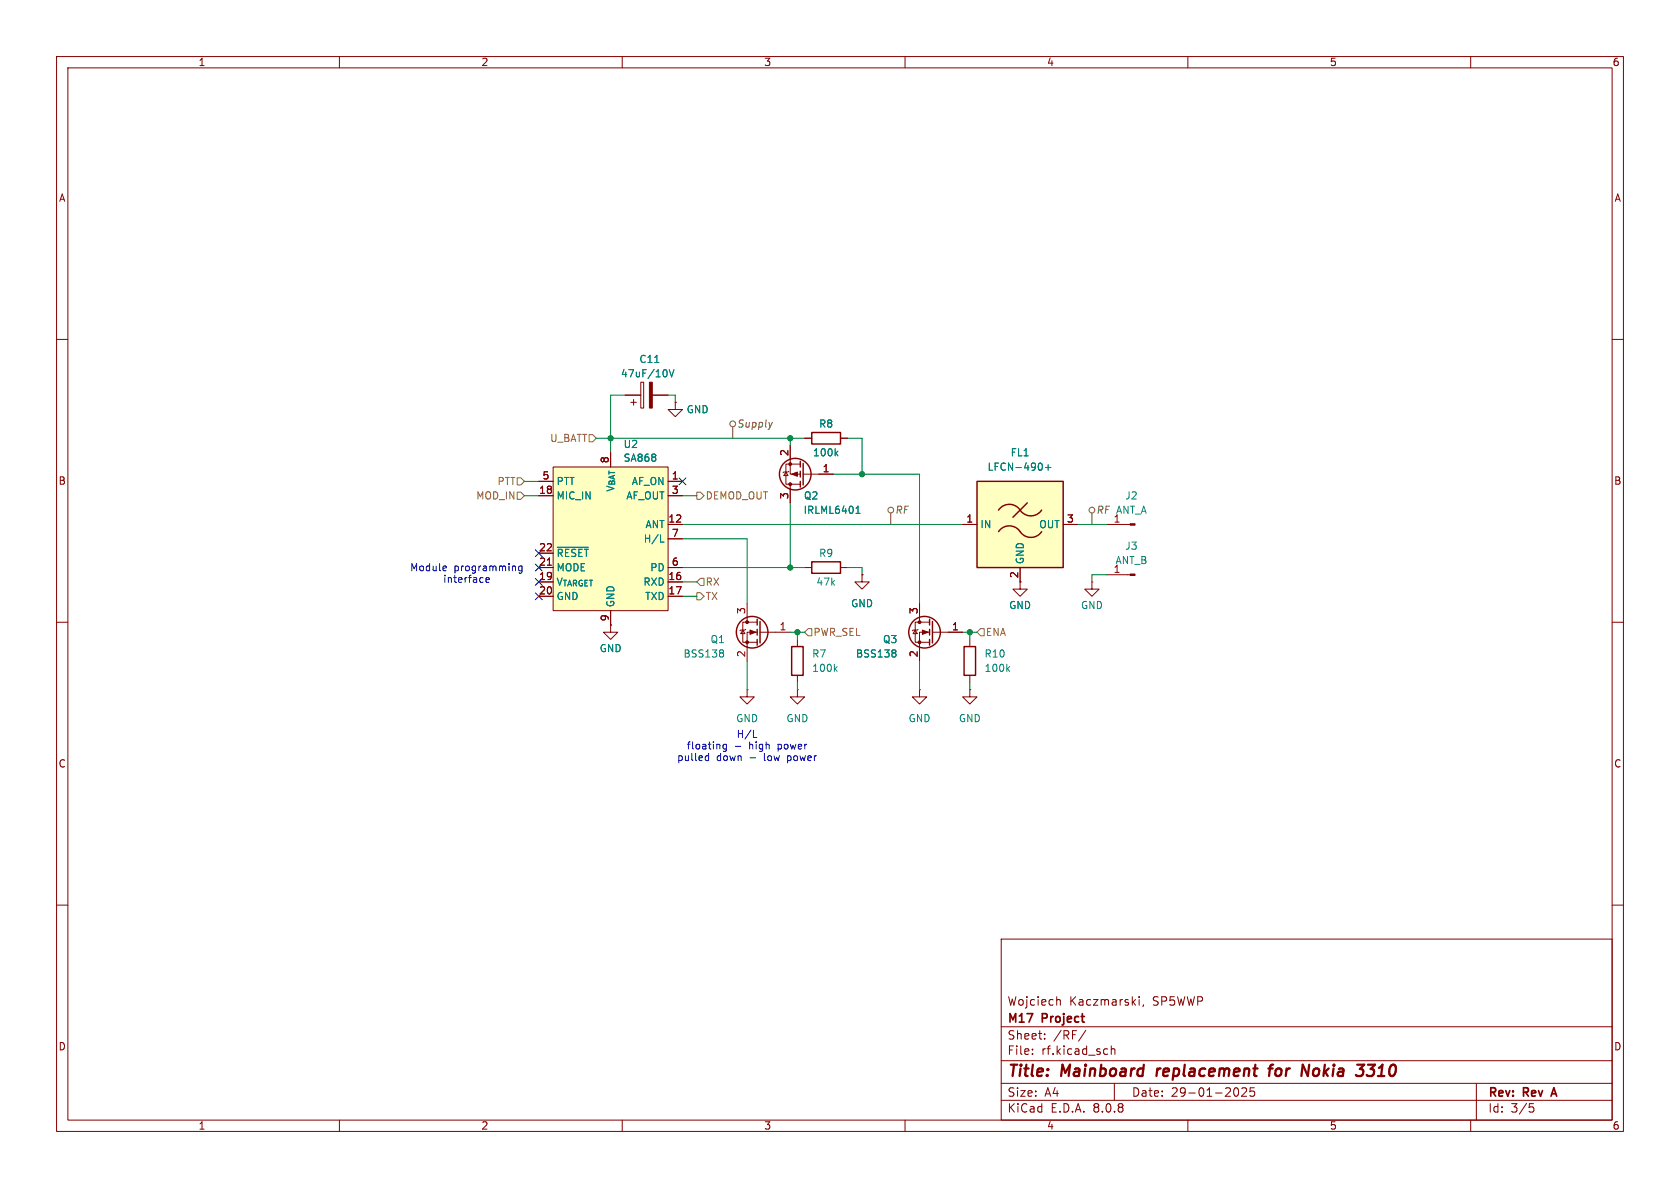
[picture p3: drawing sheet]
<svg xmlns="http://www.w3.org/2000/svg" width="297mm" height="210mm" viewBox="0 0 297 210" stroke-linecap="round" stroke-linejoin="round" font-family="sans-serif">
<g fill="none" stroke="#840000" stroke-width=".18">
<path d="M10 10h277v190h-277zM12 12h273v186h-273zM60 10v2M110 10v2M160 10v2M210 10v2M260 10v2M10 60h2M110.5 69.9h2.8M111.5 71.1h1M112 70.6v1M113.3 67.6h.5v4.5h-.5z"/>
<path d="M115.3 69.9h2.8M119.4 71.1v1.3h1.2l-1.2 1.3-1.3-1.3h1.3M119.4 71.1h.1M139.7 78.7v5.1h1.8M142.2 77.5h1.3M148.6 77.5h1.3M285 60h2M138.9 83.4l.4 .7h-.7zM139.4 83.3l-.1 .1h-.7l-.2 .2M139.7 85.6v3.3M141.5 82h-2.6v3.6h2.6M142 83.8h5.3"/>
<path d="M10 110h2M107.9 110.5v1.3h1.3l-1.3 1.2-1.2-1.2h1.2M107.9 110.5h.1M131.3 111.4l.4 .6h-.8zM131.8 111.3l-.1 .1h-.8l-.1 .1M132.1 106.7v3.3M133.9 111.8h-1.8v5M133.9 110h-2.6v3.5h2.6M134.4 111.8h5.3M142.2 100.3h1.3M148.6 100.3h1.3M152.4 101.6v1.3h1.3l-1.3 1.2-1.3-1.2h1.3"/>
<path d="M152.4 101.6h.1M285 110h2M132.1 121.9v1.3h1.2l-1.2 1.3-1.3-1.3h1.3M132.1 121.9h.1M141 121.9v1.3h1.2l-1.2 1.3-1.3-1.3h1.3M141 121.9h.1M10 160h2M177 166h108v32h-108zM187 176.7h.2l.3 .2v.8M201.4 176.2v.1M201.4 176.7v1M202.2 177.6l-.2 .3"/>
<path d="M285 160h2M60 198v2M110 198v2M160 198v2M177 194.5h108M177 191.5h108M177 187.5h108M177 181.5h108M182.5 186.3v.1M182.5 185.5v.1M184.7 183.6v.1M184.7 182.8v.1"/>
<path d="M192 182.1l-1.3 2M196.5 184.9v1.5M196.5 185.5l.2-.1 .3 .1 .1 .9M197 191.5v3M210 198v2M218.8 192.4a.81 .81 0 0 1-.3 1.4l-.2-.1M220.3 192.4v.5l-.8 .9h.9M221 192.3v.7l.2-.1h.5l.1 .6-.3 .3-.5-.1M260 198v2M261 191.5v6.5M270.4 195.1h.7M270.5 195.7h.4l.3 .3-.2 .5-.5 .1"/>
</g>
<path d="M274.3 193.4h.8M274.7 192.3l-.5 1.5" fill="none" stroke="#840000" stroke-width=".3"/>
<path d="M204.6 188.9l-.2 1.3M224.2 188.9h.8M225.1 188.2l-.4 .1-.1 .2-.3 1.7M230.3 188.2l.9 2 .3-2M241.6 190l.3 .2h.5M241.8 188.2h1.3l-.8 .8h.3" fill="none" stroke="#840000" stroke-width=".4"/>
<g fill="none" stroke="#840000" stroke-width=".25">
<path d="M143.5 76.5h5.1v2h-5.1zM141.5 81.5v1.1M141.5 83.3v1M141.5 85.1v1M142 81.9v3.8M143.5 99.3h5.1v2h-5.1zM133.9 109.5v1M133.9 111.3v1M133.9 113v1M134.4 109.9v3.8"/>
<circle cx="140.6" cy="83.8" r="2.79"/>
<circle cx="133" cy="111.8" r="2.79"/>
</g>
<path d="M115.8 64.1h.7M117.9 65.6v.8M118.3 65.3l.4 1.3 .4-1.3M148.1 79.7l-.4 .5M147.8 80.1l.3 .5M151.3 90.7h.7M151.3 89.8l.4-.3v1.2M127.7 114.9l.2 .2-.2 .3 .2 .3v.2l-.2 .2" fill="none" stroke="#008484" stroke-width=".18"/>
<g fill="#840000" stroke="#840000" stroke-width=".18">
<path d="M114.8 67.6h.5v4.5h-.5z"/>
<path d="M132.6 111.4l1 .4-1 .3z"/>
<path d="M140 83.8l1-.4v.8z"/>
<circle cx="132.1" cy="113.5" r=".25"/>
<circle cx="132.1" cy="110" r=".25"/>
<circle cx="139.7" cy="82" r=".25"/>
<circle cx="139.7" cy="85.6" r=".25"/>
</g>
<path d="M97.8 82.6h20.3v25.4h-20.3z" fill="#ffffc2"/>
<g fill="none" stroke="#840000" stroke-width=".18">
<path d="M95.2 85.1h2.6M95.2 87.6h2.6M95.2 97.8h2.6M96.8 99.9h.7M97.8 82.6h20.3v25.4h-20.3zM118.1 85.1h2.5M118.1 92.7h2.5M118.1 87.6h2.5M118.1 95.3h2.5M95.2 102.9h2.6M95.2 105.4h2.6M95.2 100.3h2.6"/>
<path d="M107.9 108v2.5M118.1 102.9h2.5M118.1 105.4h2.5M118.1 100.3h2.5M141 113v1.3M141 119.4v1.3M180.3 102.9v1.2h1.3l-1.3 1.3-1.2-1.3h1.2"/>
</g>
<path d="M98.5 96.7h5.5M116.8 95.8h.6M147.6 118.2l.4 .5M148 117.8l-.5 .5" fill="none" stroke="#008484" stroke-width=".18"/>
<path d="M140 114.3h2v5.1h-2z" fill="none" stroke="#840000" stroke-width=".25"/>
<path d="M172.7 85.1h15.3v15.2h-15.3z" fill="#ffffc2"/>
<g fill="none" stroke="#840000" stroke-width=".25">
<path d="M172.7 85.1h15.3v15.2h-15.3zM176.5 94a2.35 2.35 0 0 1 4.1 .3 2.29 2.29 0 0 0 3.5-.3M176.5 90.2a2.35 2.35 0 0 1 4.1 .3 2.29 2.29 0 0 0 3.5-.3M181.6 88.9l-2.5 2.5M164.3 109.5v1M164.3 111.3v1M164.3 113v1M164.8 109.9v3.8M170.4 114.3h2.1v5.1h-2.1z"/>
<circle cx="163.4" cy="111.8" r="2.79"/>
</g>
<g fill="none" stroke="#840000" stroke-width=".18">
<path d="M110.5 69.9h2.8M115.3 69.9h2.8M119.4 71.1h.1M139.7 78.7v2.6M142.2 77.5h1.3M148.6 77.5h1.3M95.2 85.1h2.6M95.2 87.6h2.6M95.2 97.8h2.6M96.8 99.9h.7M118.1 92.7h2.5M118.1 85.1h2.5"/>
<path d="M118.1 87.6h2.5M118.1 95.3h2.5M139.7 86.4v2.5M144.8 83.8h2.5M170.2 92.7h2.5M188 92.7h2.5M195.6 92.7h4.2M95.2 102.9h2.6M95.2 105.4h2.6M95.2 100.3h2.6M107.9 110.5h.1M107.9 108v2.5"/>
<path d="M118.1 102.9h2.5M118.1 105.4h2.5M118.1 100.3h2.5M152.4 101.6h.1M161.8 111.4l.4 .6h-.8zM162.3 111.3l-.1 .1h-.8l-.1 .1M162.6 106.7v3.3M164.3 111.8h-1.7v5M164.3 110h-2.5v3.5h2.5M164.8 111.8h5.4M171.4 113v1.3M171.4 119.4v1.3"/>
<path d="M180.3 100.3v2.6M193 102.9v1.2h1.3l-1.3 1.3-1.2-1.3h1.2M193 102.9h.1M195.6 101.6h4.2M162.6 121.9v1.3h1.2l-1.2 1.3-1.3-1.3h1.3M162.6 121.9h.1M171.4 121.9v1.3h1.3l-1.3 1.3-1.2-1.3h1.2M171.4 121.9h.1"/>
</g>
<g fill="none" stroke="#008484" stroke-width=".18">
<path d="M115.8 64.1h.7M117.9 65.6v.8M118.3 65.3l.4 1.3 .4-1.3M148.1 79.7l-.4 .5M98.5 96.7h5.5M116.8 95.8h.6M147.8 80.1l.3 .5M151.3 90.7h.7M151.3 89.8l.4-.3v1.2M184.2 82.1v.8M184.8 82.6h1M185.3 82.2v.9"/>
<path d="M158.2 114.9l.2 .2-.2 .3 .2 .3v.2l-.2 .2M178.1 118.2l.4 .5M178.5 117.8l-.5 .5"/>
</g>
<g fill="#840000" stroke="#840000" stroke-width=".18">
<path d="M163.1 111.4l1 .4-1 .3z"/>
<path d="M199.8 92.6h.9v.2h-.9z"/>
<path d="M199.8 101.5h.9v.2h-.9z"/>
<circle cx="162.6" cy="113.5" r=".25"/>
<circle cx="162.6" cy="110" r=".25"/>
</g>
<g fill="none" stroke="#484848" stroke-width=".18">
<path d="M129.5 75.4v2.1M136.5 74.7l-.4 .8M157.5 90.7v2M193 90.7v2"/>
<circle cx="129.5" cy="74.9" r=".51"/>
<circle cx="157.5" cy="90.2" r=".51"/>
<circle cx="193" cy="90.2" r=".51"/>
</g>
<path d="M104.1 76.8h.7l.6 .7-.6 .6h-.7zM91.4 87h.7l.6 .6-.6 .7h-.7zM91.4 84.5h.7l.6 .6-.6 .6h-.7zM123.2 87h.6l.7 .6-.7 .7h-.6zM123.2 104.8h.6l.7 .6-.7 .6h-.6zM123.8 102.2h.7v1.3h-.7l-.6-.6zM142.9 111.1h.6v1.3h-.6l-.7-.6zM173.4 111.1h.6v1.3h-.6l-.7-.6z" fill="none" stroke="#848400" stroke-width=".18"/>
<path d="M78.7 100.1l.2 .3-.6 .1M78.9 100.8l-.2 .1M86 102.2v.7h.5M86.5 102.2v.2l-.6 .1M92.3 100.1v1l-.3 .2h-.3M92.3 100.1h-.4l-.2 .2 .1 .5h.5M124.8 134.4h.5M125.3 133.2v1.3M128.4 131.6v1l-.2 .2h-.3M128.4 131.6h-.3l-.3 .2 .1 .5h.5M130 131.9h1M133.2 130.4h.6" fill="none" stroke="#0000c2" stroke-width=".18"/>
<g fill="none" stroke="#008400" stroke-width=".18">
<path d="M105.4 77.5h36.8M110.5 69.9h-2.6v10.1M118.1 69.9h1.3v1.2M139.7 77.5v1.2M149.9 77.5h2.5v6.3M92.7 87.6h2.5M92.7 85.1h2.5M120.6 95.3h11.5v11.4M120.6 87.6h2.6M120.6 92.7h49.6M139.7 88.9v11.4M147.3 83.8h15.3v22.9"/>
<path d="M190.5 92.7h5.1M120.6 100.3h21.6M120.6 105.4h2.6M120.6 102.9h2.6M132.1 116.8v5.1M139.7 111.8h2.5M141 111.8v1.2M149.9 100.3h2.5v1.3M162.6 116.8v5.1M170.2 111.8h2.5M171.4 111.8v1.2M195.6 101.6h-2.6v1.3"/>
<path d="M141 120.7v1.2M171.4 120.7v1.2"/>
</g>
<path d="M94.6 99.7l1.3 1.2M94.6 97.2l1.3 1.2M95.9 99.7l-1.3 1.2M95.9 97.2l-1.3 1.2M120 84.5l1.3 1.2M121.3 84.5l-1.3 1.2M94.6 102.3l1.3 1.2M94.6 104.8l1.3 1.2M95.9 102.3l-1.3 1.2M95.9 104.8l-1.3 1.2" fill="none" stroke="#000084" stroke-width=".18"/>
<g fill="#008400" stroke="#008400" stroke-width=".18">
<circle cx="107.9" cy="77.5" r=".46"/>
<circle cx="139.7" cy="100.3" r=".46"/>
<circle cx="152.4" cy="83.8" r=".46"/>
<circle cx="141" cy="111.8" r=".46"/>
<circle cx="171.4" cy="111.8" r=".46"/>
<circle cx="139.7" cy="77.5" r=".46"/>
</g>
<g font-size="2.8" fill="#840000">
<text x="178" y="190.9">Title:</text>
<text x="187.7" y="190.9">Mainboard</text>
<text x="205.3" y="190.9">replacement</text>
<text x="226" y="190.9">for</text>
<text x="232.5" y="190.9">Nokia</text>
<text x="243.1" y="190.9">3310</text>
</g>
<g font-size="2.1" fill="#840000">
<text x="178" y="178">Wojciech</text>
<text x="189" y="178">Kaczmarski,</text>
<text x="203.8" y="178">SP5WWP</text>
<text x="178" y="184">Sheet:</text>
<text x="178" y="181.2">M17</text>
<text x="184.3" y="181.2">Project</text>
<text x="186.2" y="184">/RF/</text>
<text x="178" y="186.7">File:</text>
<text x="184.1" y="186.7">rf.kicad_sch</text>
<text x="178" y="196.9">KiCad</text>
<text x="178" y="194.1">Size:</text>
<text x="184.7" y="194.1">A4</text>
<text x="185.7" y="196.9">E.D.A.</text>
<text x="193.3" y="196.9">8.0.8</text>
<text x="200" y="194.1">Date:</text>
<text x="207" y="194.1">29-01-2025</text>
<text x="263" y="194.3">Rev:</text>
<text x="263" y="196.9">Id:</text>
<text x="267.1" y="196.9">3/5</text>
<text x="269.4" y="194.3">Rev</text>
<text x="275.1" y="194.3">A</text>
</g>
<g font-size="1.8" fill="#840000">
<text x="35" y="11.9">1</text>
<text x="85" y="11.9">2</text>
<text x="135" y="11.9">3</text>
<text x="185" y="11.9">4</text>
<text x="235" y="11.9">5</text>
<text x="285" y="11.9">6</text>
<text x="10.3" y="35.9">A</text>
<text x="285.3" y="35.9">A</text>
<text x="107.7" y="82" transform="rotate(-90 107.7 82)">8</text>
<text x="139.4" y="80.7" transform="rotate(-90 139.4 80.7)">2</text>
<text x="145.3" y="83.6">1</text>
<text x="10.3" y="85.9">B</text>
<text x="95.2" y="87.4">18</text>
<text x="95.8" y="84.8">5</text>
<text x="118.7" y="84.8">1</text>
<text x="118.7" y="87.4">3</text>
<text x="139.4" y="88.3" transform="rotate(-90 139.4 88.3)">3</text>
<text x="285.3" y="85.9">B</text>
<text x="118.1" y="92.5">12</text>
<text x="118.7" y="95">7</text>
<text x="170.7" y="92.5">1</text>
<text x="188.5" y="92.5">3</text>
<text x="196.8" y="92.5">1</text>
<text x="95.2" y="100.1">21</text>
<text x="95.2" y="97.5">22</text>
<text x="118.7" y="100.1">6</text>
<text x="196.8" y="101.3">1</text>
<text x="95.2" y="102.6">19</text>
<text x="95.2" y="105.2">20</text>
<text x="118.1" y="102.6">16</text>
<text x="118.1" y="105.2">17</text>
<text x="180.1" y="102.3" transform="rotate(-90 180.1 102.3)">2</text>
<text x="107.7" y="109.9" transform="rotate(-90 107.7 109.9)">9</text>
<text x="131.8" y="108.7" transform="rotate(-90 131.8 108.7)">3</text>
<text x="137.7" y="111.5">1</text>
<text x="162.3" y="108.7" transform="rotate(-90 162.3 108.7)">3</text>
<text x="168.2" y="111.5">1</text>
<text x="131.8" y="116.3" transform="rotate(-90 131.8 116.3)">2</text>
<text x="162.3" y="116.3" transform="rotate(-90 162.3 116.3)">2</text>
<text x="10.3" y="135.9">C</text>
<text x="285.3" y="135.9">C</text>
<text x="10.3" y="185.9">D</text>
<text x="285.3" y="185.9">D</text>
<text x="35" y="199.9">1</text>
<text x="85" y="199.9">2</text>
<text x="135" y="199.9">3</text>
<text x="185" y="199.9">4</text>
<text x="235" y="199.9">5</text>
<text x="285" y="199.9">6</text>
</g>
<g font-size="1.8" fill="#008484">
<text x="112.9" y="64.4">C11</text>
<text x="109.7" y="66.9">47uF/10V</text>
<text x="121.3" y="73.3">GND</text>
<text x="144.7" y="75.8">R8</text>
<text x="110.2" y="79.4">U2</text>
<text x="110.2" y="81.8">SA868</text>
<text x="143.6" y="80.9">100k</text>
<text x="174.5" y="83.4">LFCN-490+</text>
<text x="178.6" y="80.9">FL1</text>
<text x="98.3" y="88.5">MIC_IN</text>
<text x="98.3" y="86">PTT</text>
<text x="108.8" y="87.1" transform="rotate(-90 108.8 87.1)">V_{BAT}</text>
<text x="110.6" y="88.5">AF_OUT</text>
<text x="111.6" y="86">AF_ON</text>
<text x="142" y="88.5">Q2</text>
<text x="198.8" y="88.5">J2</text>
<text x="114" y="93.6">ANT</text>
<text x="142" y="91">IRLML6401</text>
<text x="173.2" y="93.6">IN</text>
<text x="183.6" y="93.6">OUT</text>
<text x="98.3" y="101.2">MODE</text>
<text x="98.3" y="98.7">~{RESET}</text>
<text x="113.7" y="96.1">H/L</text>
<text x="114.9" y="101.2">PD</text>
<text x="144.7" y="98.7">R9</text>
<text x="181.2" y="99.8" transform="rotate(-90 181.2 99.8)">GND</text>
<text x="197.1" y="99.9">ANT_B</text>
<text x="198.8" y="97.4">J3</text>
<text x="98.3" y="103.7">V_{TARGET}</text>
<text x="98.3" y="106.3">GND</text>
<text x="108.8" y="107.4" transform="rotate(-90 108.8 107.4)">GND</text>
<text x="113.6" y="103.7">RXD</text>
<text x="114" y="106.3">TXD</text>
<text x="144.2" y="103.7">47k</text>
<text x="150.4" y="107.5">GND</text>
<text x="178.3" y="107.9">GND</text>
<text x="191" y="107.9">GND</text>
<text x="125.5" y="113.9">Q1</text>
<text x="156" y="113.9">Q3</text>
<text x="105.9" y="115.5">GND</text>
<text x="120.7" y="116.4">BSS138</text>
<text x="143.5" y="116.4">R7</text>
<text x="143.5" y="119">100k</text>
<text x="151.2" y="116.4">BSS138</text>
<text x="174" y="116.4">R10</text>
<text x="174" y="119">100k</text>
<text x="130" y="127.9">GND</text>
<text x="138.9" y="127.9">GND</text>
<text x="160.5" y="127.9">GND</text>
<text x="169.4" y="127.9">GND</text>
</g>
<g font-size="1.8" fill="#484848">
<text x="130.2" y="75.8">Supply</text>
<text x="158.2" y="91">RF</text>
<text x="193.7" y="91">RF ANT_A</text>
</g>
<g font-size="1.8" fill="#848400">
<text x="97.2" y="78.3">U_BATT</text>
<text x="84.1" y="88.5">MOD_IN</text>
<text x="87.8" y="86">PTT</text>
<text x="124.7" y="88.5">DEMOD_OUT</text>
<text x="124.7" y="103.7">RX</text>
<text x="124.7" y="106.3">TX</text>
<text x="143.7" y="112.6">PWR_SEL</text>
<text x="174.2" y="112.6">ENA</text>
</g>
<g font-size="1.8" fill="#0000c2">
<text x="72.4" y="101.2">Module</text>
<text x="80.2" y="101.2">programming</text>
<text x="78.2" y="103.2">interface</text>
<text x="130.1" y="130.6">H/L</text>
<text x="119.6" y="134.7">pulled</text>
<text x="121.3" y="132.7">floating</text>
<text x="126.6" y="134.7">down</text>
<text x="132.5" y="132.7">high</text>
<text x="132.6" y="134.7">-</text>
<text x="135.3" y="134.7">low</text>
<text x="137.8" y="132.7">power</text>
<text x="139.7" y="134.7">power</text>
</g>
</svg>
